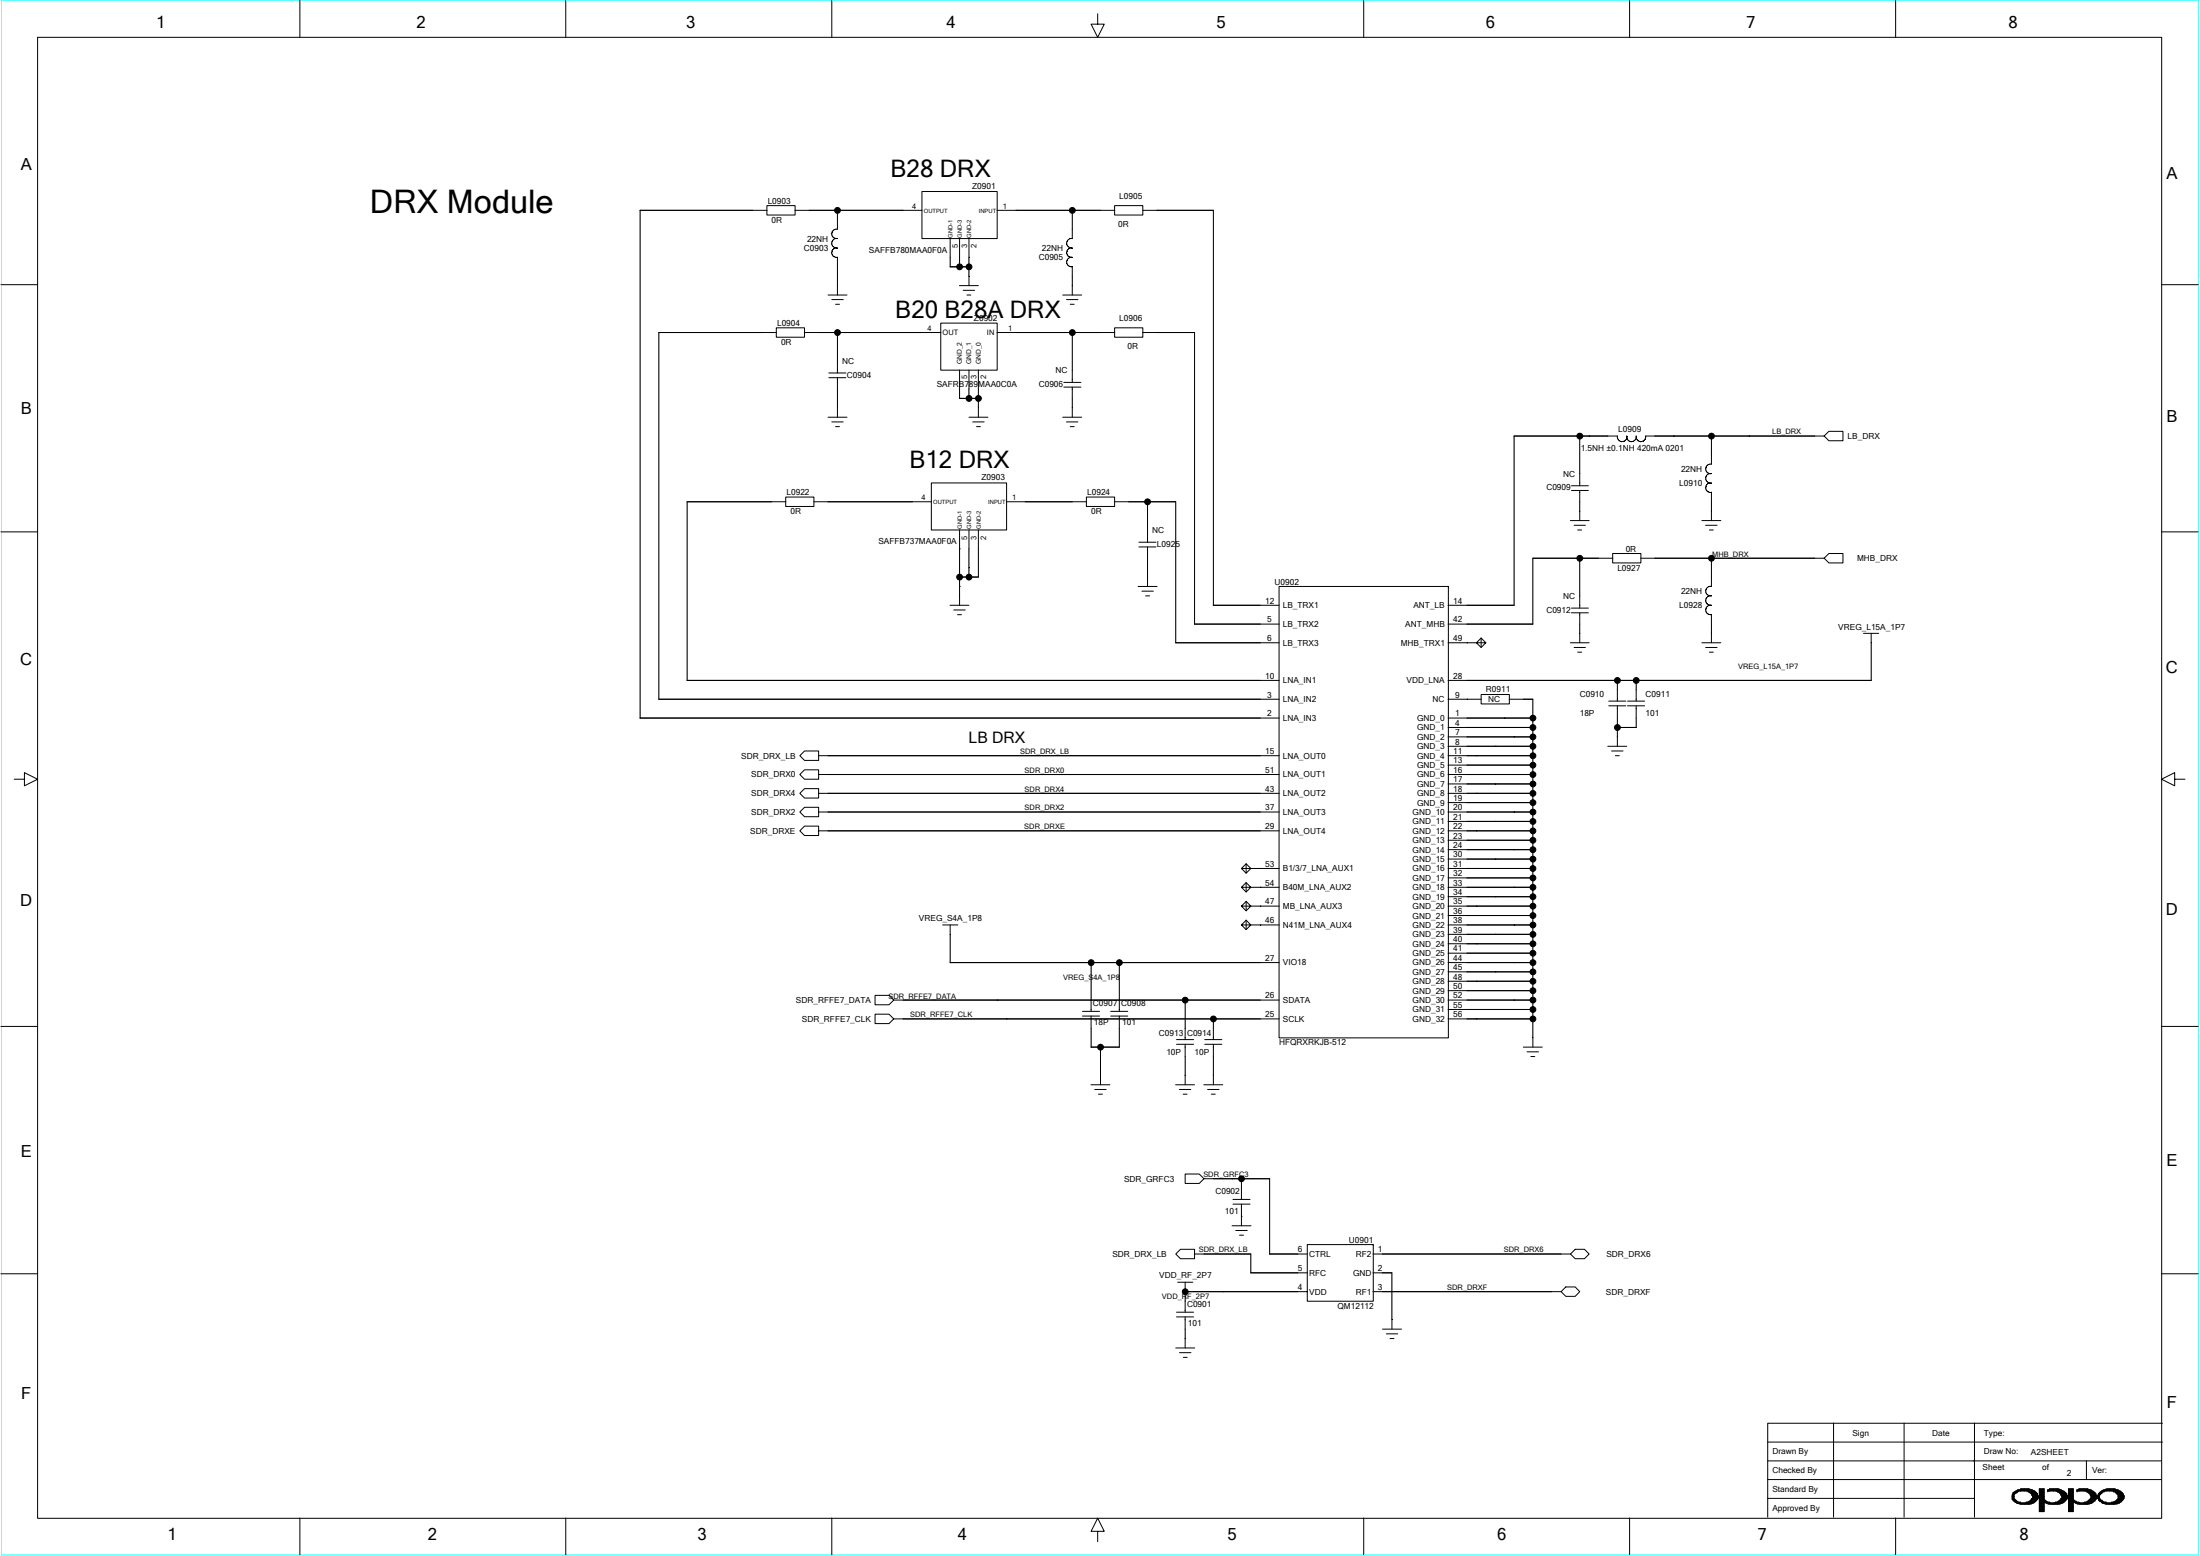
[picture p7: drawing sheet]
<svg xmlns="http://www.w3.org/2000/svg" width="297mm" height="210mm" viewBox="0 0 297 210" stroke-linecap="round" stroke-linejoin="round" font-family="sans-serif">
<path d="M.1 0h296.8v209.8h-296.8z" fill="none" stroke="#0ff" stroke-width=".14"/>
<g fill="none" stroke="#000" stroke-width=".14">
<path d="M5.1 5h286.8v199.9h-286.8zM40.5 .1v4.9M76.4 .1v4.9M112.3 .1v4.9M148.2 1.9v1.4h.9l-.9 1.7-.9-1.7h.9M184.1 .1v4.9M220 .1v4.9M255.9 .1v4.9M.1 38.4h5M103.5 27.7h3.9v1.3h-3.9zM103.6 28.4h-17.2v68.5h86.3M107.3 28.4h17.2"/>
<path d="M111.8 39.8h2.6M112.3 33a.68 .68 0 0 0 .8 .5 .65 .65 0 0 0-.8 .7M112.3 34.2a.69 .69 0 0 0 .8 .5M112.9 30.9h.2M112.9 30.9a.65 .65 0 0 0-.6 .8 .65 .65 0 0 0 .8 .5 .66 .66 0 0 0-.8 .8M113.1 28.4v2.5M113.1 34.7v5.1M124.5 25.8h10.1v6.4h-10.1zM128.3 36h2.5M128.3 32.2v3.8M129.5 38.5h2.6M129.6 32.2v3.8"/>
<path d="M130 39.2h1.6M130.6 39.8h.5M130.8 32.2v6.3M134.6 28.4h15.9M143.5 39.8h2.5M144.6 34.7a.65 .65 0 0 0-.6 .8 .65 .65 0 0 0 .8 .5M144.7 34.7h.1M144.8 28.4v3.8a.64 .64 0 0 0-.8 .7 .64 .64 0 0 0 .8 .6M144.8 36v3.8M144.8 33.5a.65 .65 0 0 0-.8 .6 .65 .65 0 0 0 .8 .6M150.5 27.7h3.8v1.3h-3.8zM154.3 28.4h9.5v53.3"/>
<path d="M291.8 38.4h5M88.9 44.9h15.9M89 44.9v49.5M104.8 44.2h3.8v1.3h-3.8zM108.6 44.9h18.4M111.8 56.3h2.6M111.9 50.3h2.3M111.9 51h2.3M112.3 56.9h1.6M112.3 40.4h1.6M112.8 57.6h.5M112.8 41.1h.5"/>
<path d="M113.1 44.9v5.4M113.1 51v5.3M127 43.6h7.6v6.4h-7.6zM129.6 49.9v3.9h2.5M130.8 56.3h2.6M130.8 49.9v3.9M131.3 56.9h1.6M131.8 57.6h.6M132.1 49.9v6.4M134.6 44.9h15.9M143.5 56.3h2.5M143.6 51.6h2.3"/>
<path d="M143.6 52.2h2.3M144 56.9h1.5M144 40.4h1.5M144.5 57.6h.5M144.5 41.1h.5M144.8 44.9v6.7M144.8 52.2v4.1M150.5 44.2h3.8v1.3h-3.8zM154.3 44.9h7v39.3M213.3 58.8v6.8M218.4 58.8v.2M218.4 59a.64 .64 0 0 0 .7 .6 .64 .64 0 0 0 .5-.8v.2"/>
<path d="M218.4 58.8h-14v22.9M219.6 59a.64 .64 0 0 0 .8 .6 .64 .64 0 0 0 .5-.8v.2M231.1 58.8v3.9l-.2-.1M246.3 58.8h-24.1a.63 .63 0 0 1-.6 .8 .63 .63 0 0 1-.7-.6M246.9 58.2h1.9v1.3h-1.9l-.6-.7zM.1 71.8h5M106.1 67.1h3.8v1.2h-3.8zM106.1 67.7h-13.4l.1 24.1M109.9 67.7h15.9M125.7 65.2h10.2v6.3h-10.2zM129.5 77.9h2.6M129.6 71.5v10.2"/>
<path d="M130.8 71.5v6.4M132.1 71.5v6.4M135.9 67.7h10.8M146.7 67.1h3.8v1.2h-3.8zM150.5 67.7h8.2v19.1M153.7 79.1h2.5M153.8 73.2h2.3M153.8 73.8h2.3M154.2 79.8h1.5M154.9 67.7v5.5M154.9 73.8v5.3M172.7 79.1h22.9v61h-22.9z"/>
<path d="M195.6 79.1h.1M212 70.3h2.6M212.2 65.6h2.3M212.2 66.2h2.3M212.5 70.9h1.6M213 71.5h.5M213.3 66.2v4.1M213.3 75.3v6.8M217.7 74.7h3.8v1.3h-3.8zM217.8 75.3h-10.8v8.9M229.8 70.3h2.5M230.3 70.9h1.5"/>
<path d="M230.3 66l.3 .4h.5v3.9M230.3 64.7a.64 .64 0 0 0 .8 .5h-.2M230.3 79.9a.68 .68 0 0 0 .8 .5 .65 .65 0 0 0-.8 .7 .65 .65 0 0 0 .8 .6 .66 .66 0 0 0-.8 .8M230.8 71.5h.5M230.9 65.2a.64 .64 0 0 0-.6 .8M230.9 62.6a.64 .64 0 0 0-.6 .8 .64 .64 0 0 0 .8 .5h-.2M230.9 63.9a.64 .64 0 0 0-.6 .8M231.1 75.3v3.9a.63 .63 0 0 0-.8 .7M246.3 75.3h-24.8M246.9 74.7h1.9v1.3h-1.9l-.6-.7zM291.8 71.8h5M88.9 94.4h83.8"/>
<path d="M92.7 91.8h80M128.3 81.7h2.5M128.8 82.3h1.5M129.3 83h.5M154.7 80.4h.5M158.7 86.7h14M161.3 84.2h11.4M163.8 81.7h8.9M195.5 86.7h5.1l-.6 .7-.7-.7 .7-.6 .6 .6M195.5 94.4h4.5M195.5 81.7h8.9M195.5 98.2h11.5"/>
<path d="M195.5 96.9h11.5M195.5 99.4h11.5M195.5 91.8h57.1M195.5 84.2h11.5M200 93.7h3.8v1.3h-3.8zM200 86.1v1.3M203.8 94.4h3.2v46.9M212 86.7h2.6M212.2 82.1h2.3M212.2 82.7h2.3M212.5 87.4h1.6M213 88h.5"/>
<path d="M213.3 82.7v4M217.2 95.2h2.3M217.2 94.6h2.3M218.4 98.2h2.5M218.4 91.8v2.8M218.4 95.2v5.5M219.7 95.2h2.4M219.7 94.6h2.4M220.9 91.8v2.8M220.9 95.2v3M229.8 86.7h2.5M230.3 87.4h1.5"/>
<path d="M230.3 82.4a.69 .69 0 0 0 .8 .6M230.8 88h.5M231.1 82.9v3.8M251.6 85.5h2.1M252.6 85.5v6.3M1.9 105.2h1.4v-.9l1.8 .9-1.8 .8v-.8M108.6 108.9h1.9v1.3h-1.9l-.6-.6zM108.6 111.5h1.9v1.3h-1.9l-.6-.7zM108.6 106.4h1.9v1.3h-1.9l-.6-.6zM108.6 103.9h1.9v1.3h-1.9l-.6-.7zM108.6 101.3h1.9v1.3h-1.9l-.6-.6zM110.5 102h62.2"/>
<path d="M110.5 109.6h62.2M110.5 112.1h62.2M110.5 107.1h62.2M110.5 104.5h62.2M167.6 117.2l.7-.6 .6 .6-.6 .6-.7-.6h5.1M167.6 119.7l.7-.6 .6 .6-.6 .7-.7-.7h5.1M168.3 116.5v1.3M168.3 119.1v1.3M195.5 100.7h11.5M195.5 102h11.5M195.5 109.6h11.5M195.5 112.1h11.5"/>
<path d="M195.5 107.1h11.5M195.5 104.5h11.5M195.5 103.3h11.5M195.5 105.8h11.5M195.5 108.3h11.5M195.5 110.8h11.5M195.5 113.4h11.5M195.5 114.7h11.5M195.5 115.9h11.5M195.5 117.2h11.5M195.5 118.5h11.5M195.5 119.7h11.5"/>
<path d="M217.1 100.7h2.5M217.6 101.3h1.5M218.1 102h.5M293.6 105.2v-.9l-1.8 .9 1.8 .8v-.8h1.4M.1 138.5h5M118.1 134.3h1.9l.7 .7-.7 .6h-1.9zM118.1 136.9h1.9l.7 .6-.7 .6h-1.9zM120.6 135h52.1M120.6 137.5h52.1M127.3 124.8h2M128.3 129.9h44.4M128.3 124.8v5.1"/>
<path d="M146.2 137.1h2.3M146.2 136.5h2.3M147.3 129.9v6.6M147.3 137.1v4.2M150 137.1h2.3M150 136.5h2.3M151.1 129.9v6.6M151.1 137.1v4.2M160 135v5.3M163.8 137.5v2.8M167.6 122.3l.7-.7 .6 .7-.6 .6-.7-.6h5.1M167.6 124.8l.7-.6 .6 .6-.6 .7-.7-.7h5.1"/>
<path d="M168.3 121.6v1.3M168.3 124.2v1.3M195.5 135h11.5M195.5 137.5h11.5M195.5 124.8h11.5M195.5 121h11.5M195.5 122.3h11.5M195.5 123.5h11.5M195.5 126.1h11.5M195.5 127.4h11.5M195.5 128.6h11.5M195.5 129.9h11.5"/>
<path d="M195.5 131.1h11.5M195.5 132.4h11.5M195.5 133.7h11.5M195.5 136.2h11.5M291.8 138.5h5M147.3 141.3h3.8M147.3 146.4h2.6M147.8 147h1.5M148.3 147.7h.5M148.6 141.3v5.1M158.7 146.4h2.6M158.9 140.9h2.3"/>
<path d="M158.9 140.3h2.3M159.2 147h1.6M159.7 147.7h.6M160 158.4h1.9l.7 .7-.7 .6h-1.9zM160 140.9v5.5M162.5 159.1h8.9v10.1M162.5 146.4h2.6M162.7 140.9h2.3M162.7 140.3h2.3M163 147h1.6M163.6 147.7h.5M163.8 140.9v5.5"/>
<path d="M167.6 159.1v2.8M205.7 141.3h2.5M206.2 141.9h1.5M206.7 142.6h.5M.1 171.9h5M158.9 177.7h2.3M158.9 177.1h2.3M159 173h2.1M159.4 168.6h1.9v1.3h-1.9l-.7-.7zM160 174.3h16.5M160 177.7v4.2M160 173v4.1"/>
<path d="M161.3 169.2h7.6v2.6h7.6M166.3 165.4h2.6M166.5 162.5h2.3M166.5 161.9h2.3M166.9 166.1h1.5M167.4 166.7h.5M167.6 162.5v2.9M171.4 169.2h5.1M176.5 168h8.9v7.6h-8.9zM185.4 174.3h25.4M185.4 169.2h26.7M185.4 171.8h2.5v7.6"/>
<path d="M185.4 168h.1M186.7 179.4h2.5M211.4 173.7h1.3l.6 .6-.6 .6h-1.3l-.6-.6zM212.7 168.6h1.2l.7 .6-.7 .7h-1.2l-.7-.7zM291.8 171.9h5M158.7 181.9h2.6M159.3 182.5h1.5M159.8 183.2h.5M187.2 180h1.5M187.7 180.6h.5M238.7 194.6h53.3M247.6 192v12.7"/>
<path d="M257.1 192v12.7M266.6 192v12.7M281.7 197.1v2.6M291.8 199.7h-53.1M291.8 197.1h-53.1M292 192.1h-53.3v12.6M40.5 204.9v4.9M76.4 204.9v4.9M112.3 204.9v4.9M148.2 206.7h.9l-.9-1.8-.9 1.8h.9v1.3M184.1 204.9v4.9M220 204.9v4.9"/>
<path d="M238.7 202.2h27.9M255.9 204.9v4.9M271.7 201.7h.2M271.7 201.8h.2M271.7 202h.2M271.7 202.1h.2M271.7 202.2h.2M271.7 202.3h.4v.3M271.8 202.5h.4v.2M271.8 201.4l.6-.3 .5-.2h1.1l.1 .2h.4v.1h.2v.1l.3 .1v.2h.1v.2h.1v.4h-.1a1.41 1.41 0 0 1-1.6 .8 2.59 2.59 0 0 1-1.4-.3l-.2-.2-.2-.2v-.5zM271.9 202.2v.4h.4M271.9 201.4v.3"/>
<path d="M272.1 202.7h.4M272.2 201.2v.3M272.2 201.4h.1l.3-.2h1.1l.6 .4v.2h.2v.4h-.2v.1l-.2 .2v.1l-.5 .1-.2 .1h-.6v-.1h-.2l-.7-.4v-.6zM272.3 202.8h2.3M272.3 202.6v.3M272.3 201.4h-.5v1.1M272.4 202.7v.2M272.5 201.3h-.4v.3h-.3M272.6 201.1v.1M272.6 202.7v.2M272.7 201.1v.1M272.7 202.7v.3"/>
<path d="M272.8 202.7v.3M272.8 201.2h-.5v.3M272.9 203h1.1M272.9 200.9v.3M272.9 202.8v.2M273.1 200.9v.3M273.1 202.8v.2M273.2 200.9v.3M273.2 202.8v.2M273.3 200.9v.3M273.3 202.8v.2M273.4 200.9v.3"/>
<path d="M273.4 202.8v.2M273.6 201.2h1M273.6 200.9v.3M273.6 202.7v.3M273.7 200.9v.3M273.7 202.7v.3M273.8 201.3h.9M273.8 200.9v.4M274 200.9v.4M274 202.6v.4M274 200.9h-1.2v.3M274.1 201.4h.9"/>
<path d="M274.1 200.9v.6M274.2 202.3h.9M274.2 201.1v.4M274.3 201.6h.8M274.3 201.7h.8M274.3 201.8h.8M274.3 201.1v.6M274.4 201.1h-2v.2M274.5 202h.7M274.5 201.2v1.7M274.6 201.2v1.5M274.7 201.2v1.5h-.9v.3"/>
<path d="M274.8 201.3l.1 1.3h-.8v.4M275 201.4v1.1M275 202.5h-.8v.5M275.1 201.6v.8M275.1 202.2h-.8v.7M275.2 202v.1h-.7M275.3 200.9h.7M275.4 201.1h.6M275.4 201.2h.6M275.4 201.3h.6M275.4 201.4h.6M275.4 201.6h.6"/>
<path d="M275.4 201.7h.6M275.4 201.8h.6M275.4 202h.6M275.4 202.7h1v.2M275.4 202.8h.6M275.4 202.6h.9M275.4 203h.6M275.4 203.1h.6M275.4 203.2h.6M275.4 203.3h.6M275.4 203.5h.6M275.4 203.6h.6"/>
<path d="M275.4 202.1h.6M275.4 202.2h.6M275.4 202.3h.6M275.4 202.5h.7M275.4 203.7h.6M275.4 204h.6M275.4 203.9h.6M275.4 200.9v3.1M275.5 200.9v3.1M275.6 200.9v3.1M275.7 200.9v3.1M275.9 200.9v3.1"/>
<path d="M276 200.9v3.1M276.1 202.5v.2M276.2 202.8h2.3M276.2 202.6v.3M276.5 201v.3v-.1h1.1l.2 .1h.2l.3 .5h.1v.4h-.1v.1l-.3 .2v.1l-.5 .1-.1 .1h-.6v-.1h-.4v-.1h-.2l-.2-.3M276.5 201.2h.3M276.5 202.7v.2M276.6 201.1v.1M276.6 202.7v.3M276.8 201.2v-.3h1.1v.4M276.8 202.7v.3M276.9 203h1"/>
<path d="M276.9 200.9v.3M276.9 202.8v.2M277 200.9v.3M277 202.8v.2M277.1 200.9v.3M277.1 202.8v.2M277.3 200.9v.3M277.3 202.8v.2M277.4 200.9v.3M277.4 202.8v.2M277.5 201.2h1v1.5M277.5 200.9v.3"/>
<path d="M277.5 202.7v.3M277.6 200.9v.3M277.6 202.7v.3M277.8 201.3h.9M277.8 200.9v.4M277.9 202.6v.4M278 201.4h.9M278 200.9v.6M278.1 202.3h1M278.1 201.1v.4M278.3 201.6h.8l-.1 .8M278.3 201.7h.8"/>
<path d="M278.3 201.8h.8M278.3 201.1v.6M278.3 201.1h-1.8l.3-.2h1.2v.2h.3l.5 .2v.1l.2 .2v.2h.2v.4h-.2v.1l-.3 .4-.6 .3h-1.6l-.5-.4M278.4 202h.8M278.4 202.1h.8M278.4 201.2v1.7M278.7 201.2v1.5M278.7 202.7h-.9v.3M278.8 201.3v1.3M278.8 202.6h-.8v.4M278.9 201.4v1.1M278.9 202.5h-.8v.5"/>
<path d="M279.1 202.2h-.8v.7M279.2 202v.1M279.3 201.1h.6M279.3 201.2h.6M279.3 201.3h.6M279.3 201.4h.6M279.3 201.6h.6M279.3 201.7h.6M279.3 201.8h.6M279.3 202h.6M279.3 202.8h.6M279.3 202.6h.9v.1"/>
<path d="M279.3 202.7h1M279.3 203h.6M279.3 203.1h.6M279.3 203.2h.6M279.3 203.3h.6M279.3 203.5h.6M279.3 203.6h.6M279.3 202.1h.6M279.3 202.2h.6M279.3 202.3h.6M279.3 202.5h.8v.2M279.3 203.7h.6"/>
<path d="M279.3 204h.6M279.3 203.9h.6M279.4 200.9v3.1M279.5 200.9v3.1M279.7 200.9v3.1M279.8 200.9v3.1M279.9 200.9v3.1M279.9 200.9h-.6v3.1M280.2 202.8h2.3M280.3 202.6v.3M280.4 201.2h.3M280.4 201v.3v-.1h1.2a1 1 0 0 1 .6 .6h.1v.4h-.1v.1l-.2 .2v.1l-.5 .1-.2 .1-1-.1v-.1l-.4-.1v-.2"/>
<path d="M280.4 202.7v.2M280.6 201.1v.1M280.6 202.7v.3M280.7 202.7v.3M280.8 203h1.1M280.8 200.9v.3M280.8 202.8v.2M280.9 200.9v.3M280.9 202.8v.2M281.1 200.9v.3M281.1 202.8v.2M281.2 200.9v.3"/>
<path d="M281.2 202.8v.2M281.3 200.9v.3M281.3 202.8v.2M281.4 201.2h1.1M281.5 200.9v.3M281.5 202.7v.3M281.6 200.9v.3M281.6 202.7v.3M281.7 201.3h.9M281.7 200.9v.3M281.8 200.9v.4M281.8 202.6v.4"/>
<path d="M281.9 200.9h-1.2v.3M282 201.4h.9l-.1 1.2M282 201.1v.4M282.1 201.1v.4M282.2 201.7h.8M282.2 202.2h.9M282.3 201.8h.8M282.3 202h.8M282.3 202.1h.8M282.3 201.1v1.8M282.5 201.2v1.5M282.6 201.2v1.5"/>
<path d="M282.6 202.7h-.9v.3M282.7 201.3v1.3h-.7v.4M282.9 202.5h-.8v.5M283 201.7v.7M283 201.6h-.8v-.5h-1.8l.3-.2h1.3v.2h.3l.7 .5 .1 .2v.4h-.1a1.57 1.57 0 0 1-1.9 .8h-.7v-.2l-.5-.1v-.1M283 202.3h-.8v.6M283.2 201.8h.3M283.2 202h.3M283.2 202.1h.3v.5M283.2 202.2h.3M283.3 201.7h.3M283.3 202.3h.3v.3"/>
<path d="M283.5 202.5h.2M283.6 202.6h.3M283.6 201.6h.1v-.2h.1v-.1l.3-.1h1.3l.2 .1v.1h.1v.2h.2v.1h.1v.5l-.6 .5h-.3l-.1 .1h-.5l-.2-.1-.5-.1-.3-.4v-.5h.1zM283.6 201.3v.4M283.6 201.6h-.3v.9M283.7 201.2h.3v-.1h.3v-.2h1.3v.2h.4v.1h.3v.1a.63 .63 0 0 1 .3 1v.2l-.5 .2v.1a3.4 3.4 0 0 1-2.1 0l-.5-.2-.2-.3a.63 .63 0 0 1 .4-1zM283.7 202.5v.2h.4v.2M283.8 202.8h2.3M283.8 202.5v.4M283.9 201.4h-.4v.4M284 201.1v.2M284 202.6v.3"/>
<path d="M284.1 201.3h-.4v.3M284.2 201.1v.1M284.2 202.7v.3M284.3 200.9v.3M284.3 202.7v.3M284.4 201.2h-.6v.3M284.5 203h1M284.5 202.8v.2M284.6 200.9v.3M284.6 202.8v.2M284.7 200.9v.3M284.7 202.8v.2"/>
<path d="M284.9 200.9v.3M284.9 202.8v.2M285 200.9v.3M285 202.8v.2M285.1 201.2h1v1.7M285.1 200.9v.3M285.1 202.7v.3M285.2 200.9v.3M285.2 202.7v.3M285.4 201.3h.9M285.4 200.9v.4M285.5 200.9v.4"/>
<path d="M285.5 202.6v.4M285.5 200.9h-1v.3M285.6 201.4h.9M285.6 200.9v.4M285.7 201.1v.4M285.9 201.6h.8l-.1 .8M285.9 201.7h.8M285.9 201.1v.6M285.9 201.1h-1.8v.2M286 201.8h.8v.4M286 202h.8M286 202.1h.8"/>
<path d="M286 202.2h.8M286 201.1v1.8M286.3 201.2v1.5h-.9v.3M286.4 201.3v1.4M286.4 202.6h-.8v.4M286.5 201.4v1.1M286.5 202.5h-.8v.5M286.7 202.3h-.8v.7"/>
<circle cx="113.1" cy="28.4" r=".39"/>
<circle cx="129.6" cy="36" r=".39"/>
<circle cx="130.8" cy="36" r=".39"/>
<circle cx="144.8" cy="28.4" r=".39"/>
<circle cx="113.1" cy="44.9" r=".39"/>
<circle cx="130.8" cy="53.8" r=".39"/>
<circle cx="132.1" cy="53.8" r=".39"/>
<circle cx="144.8" cy="44.9" r=".39"/>
<circle cx="213.3" cy="58.9" r=".39"/>
<circle cx="231.1" cy="58.9" r=".39"/>
<circle cx="129.6" cy="77.9" r=".39"/>
<circle cx="130.8" cy="77.9" r=".39"/>
<circle cx="154.9" cy="67.7" r=".39"/>
<circle cx="213.3" cy="75.3" r=".39"/>
<circle cx="231.1" cy="75.3" r=".39"/>
<circle cx="207" cy="96.9" r=".39"/>
<circle cx="207" cy="98.2" r=".39"/>
<circle cx="207" cy="99.4" r=".39"/>
<circle cx="218.4" cy="91.8" r=".39"/>
<circle cx="218.4" cy="98.2" r=".39"/>
<circle cx="220.9" cy="91.8" r=".39"/>
<circle cx="207" cy="114.7" r=".39"/>
<circle cx="207" cy="108.3" r=".39"/>
<circle cx="207" cy="119.7" r=".39"/>
<circle cx="207" cy="118.5" r=".39"/>
<circle cx="207" cy="112.1" r=".39"/>
<circle cx="207" cy="100.7" r=".39"/>
<circle cx="207" cy="115.9" r=".39"/>
<circle cx="207" cy="110.9" r=".39"/>
<circle cx="207" cy="107.1" r=".39"/>
<circle cx="207" cy="105.8" r=".39"/>
<circle cx="207" cy="113.4" r=".39"/>
<circle cx="207" cy="117.2" r=".39"/>
<circle cx="207" cy="102" r=".39"/>
<circle cx="207" cy="109.6" r=".39"/>
<circle cx="207" cy="104.5" r=".39"/>
<circle cx="207" cy="103.3" r=".39"/>
<circle cx="147.3" cy="129.9" r=".39"/>
<circle cx="151.1" cy="129.9" r=".39"/>
<circle cx="160" cy="135" r=".39"/>
<circle cx="163.8" cy="137.5" r=".39"/>
<circle cx="207" cy="129.9" r=".39"/>
<circle cx="207" cy="136.2" r=".39"/>
<circle cx="207" cy="131.2" r=".39"/>
<circle cx="207" cy="128.6" r=".39"/>
<circle cx="207" cy="122.3" r=".39"/>
<circle cx="207" cy="124.8" r=".39"/>
<circle cx="207" cy="127.4" r=".39"/>
<circle cx="207" cy="133.7" r=".39"/>
<circle cx="207" cy="132.4" r=".39"/>
<circle cx="207" cy="126.1" r=".39"/>
<circle cx="207" cy="123.6" r=".39"/>
<circle cx="207" cy="137.5" r=".39"/>
<circle cx="207" cy="135" r=".39"/>
<circle cx="207" cy="121" r=".39"/>
<circle cx="148.6" cy="141.3" r=".39"/>
<circle cx="167.6" cy="159.1" r=".39"/>
<circle cx="160" cy="174.3" r=".39"/>
</g>
<g fill="#000">
<path d="M113.1 28.4v1.3zM128.3 34.7v1.3zM128.3 36h1.3zM129.6 34.7v1.3zM129.6 36h1.2zM130.8 34.7v1.3zM130.8 36v1.3zM144.8 37.3v1.2zM129.6 52.5v1.3zM129.6 53.8h1.2zM130.8 52.5v1.3zM130.8 53.8h1.3z"/>
<path d="M132.1 53.8v1.2zM132.1 52.5v1.3zM144.8 53.8v1.2zM144.8 44.9h1.2zM213.3 58.8h1.3zM129.6 79.1v1.3zM129.6 77.9v1.2zM129.6 77.9h1.2zM130.8 76.6v1.3zM130.8 77.9h1.3zM213.3 67.7v1.3zM231.1 67.7v1.3z"/>
<path d="M205.7 94.4h1.3zM207 99.4v1.3zM207 98.2v1.2zM207 96.9v1.3zM213.3 84.2v1.3zM218.4 98.2v1.2zM218.4 96.9v1.3zM218.4 91.8v1.3zM220.9 96.9v1.3zM220.9 91.8v1.3zM231.1 84.2v1.3zM198.1 102h1.2z"/>
<path d="M198.1 107.1h1.2zM198.1 112.1h1.2zM198.1 117.2h1.2zM207 119.7v1.3zM207 118.5v1.2zM207 117.2v1.3zM207 115.9v1.3zM207 114.7v1.2zM207 113.4v1.3zM207 112.1v1.3zM207 110.8v1.3zM207 109.6v1.2z"/>
<path d="M207 108.3v1.3zM207 107.1v1.2zM207 105.8v1.3zM207 104.5v1.3zM207 103.3v1.2zM207 102v1.3zM207 100.7v1.3zM163.8 137.5v1.3zM198.1 122.3h1.2zM198.1 127.4h1.2zM198.1 132.4h1.2zM198.1 137.5h1.2z"/>
<path d="M207 136.2v1.3zM207 135v1.2zM207 133.7v1.3zM207 132.4v1.3zM207 131.1v1.3zM207 129.9v1.2zM207 128.6v1.3zM207 127.4v1.2zM207 126.1v1.3zM207 124.8v1.3zM207 123.5v1.3zM207 122.3v1.2z"/>
<path d="M207 121v1.3zM147.3 141.3h1.3zM166.3 159.1h1.3zM167.6 159.1v1.2zM160 179.4v1.2zM160 174.3v1.3zM186.7 171.8h1.2z"/>
</g>
<g fill="#000">
<circle cx="113.1" cy="28.4" r=".4"/>
<circle cx="129.6" cy="36" r=".4"/>
<circle cx="130.8" cy="36" r=".4"/>
<circle cx="144.8" cy="28.4" r=".4"/>
<circle cx="113.1" cy="44.9" r=".4"/>
<circle cx="130.8" cy="53.8" r=".4"/>
<circle cx="132.1" cy="53.8" r=".4"/>
<circle cx="144.8" cy="44.9" r=".4"/>
<circle cx="213.3" cy="58.8" r=".4"/>
<circle cx="231.1" cy="58.8" r=".4"/>
<circle cx="129.6" cy="77.9" r=".4"/>
<circle cx="130.8" cy="77.9" r=".4"/>
<circle cx="154.9" cy="67.7" r=".4"/>
<circle cx="213.3" cy="75.3" r=".4"/>
<circle cx="231.1" cy="75.3" r=".4"/>
<circle cx="207" cy="98.2" r=".4"/>
<circle cx="207" cy="96.9" r=".4"/>
<circle cx="207" cy="99.4" r=".4"/>
<circle cx="218.4" cy="98.2" r=".4"/>
<circle cx="218.4" cy="91.8" r=".4"/>
<circle cx="220.9" cy="91.8" r=".4"/>
<circle cx="207" cy="105.8" r=".4"/>
<circle cx="207" cy="102" r=".4"/>
<circle cx="207" cy="118.5" r=".4"/>
<circle cx="207" cy="117.2" r=".4"/>
<circle cx="207" cy="112.1" r=".4"/>
<circle cx="207" cy="109.6" r=".4"/>
<circle cx="207" cy="119.7" r=".4"/>
<circle cx="207" cy="115.9" r=".4"/>
<circle cx="207" cy="114.7" r=".4"/>
<circle cx="207" cy="113.4" r=".4"/>
<circle cx="207" cy="110.8" r=".4"/>
<circle cx="207" cy="104.5" r=".4"/>
<circle cx="207" cy="100.7" r=".4"/>
<circle cx="207" cy="108.3" r=".4"/>
<circle cx="207" cy="103.3" r=".4"/>
<circle cx="207" cy="107.1" r=".4"/>
<circle cx="147.3" cy="129.9" r=".4"/>
<circle cx="151.1" cy="129.9" r=".4"/>
<circle cx="160" cy="135" r=".4"/>
<circle cx="163.8" cy="137.5" r=".4"/>
<circle cx="207" cy="129.9" r=".4"/>
<circle cx="207" cy="128.6" r=".4"/>
<circle cx="207" cy="137.5" r=".4"/>
<circle cx="207" cy="135" r=".4"/>
<circle cx="207" cy="133.7" r=".4"/>
<circle cx="207" cy="127.4" r=".4"/>
<circle cx="207" cy="136.2" r=".4"/>
<circle cx="207" cy="131.1" r=".4"/>
<circle cx="207" cy="123.5" r=".4"/>
<circle cx="207" cy="126.1" r=".4"/>
<circle cx="207" cy="124.8" r=".4"/>
<circle cx="207" cy="132.4" r=".4"/>
<circle cx="207" cy="122.3" r=".4"/>
<circle cx="207" cy="121" r=".4"/>
<circle cx="148.6" cy="141.3" r=".4"/>
<circle cx="167.6" cy="159.1" r=".4"/>
<circle cx="160" cy="174.3" r=".4"/>
</g>
<text font-size="4.4" x="49.9" y="28.7">DRX Module</text>
<g font-size="3.3">
<text x="120.2" y="23.9">B28 DRX</text>
<text x="120.9" y="42.9">B20 B28A DRX</text>
<text x="122.8" y="63.2">B12 DRX</text>
</g>
<g font-size="2.2">
<text x="21.1" y="3.8">1</text>
<text x="56.2" y="3.8">2</text>
<text x="92.7" y="3.8">3</text>
<text x="127.8" y="3.8">4</text>
<text x="164.2" y="3.8">5</text>
<text x="200.6" y="3.8">6</text>
<text x="235.8" y="3.8">7</text>
<text x="271.2" y="3.8">8</text>
<text x="2.8" y="23">A</text>
<text x="292.5" y="24.1">A</text>
<text x="2.8" y="55.8">B</text>
<text x="292.5" y="57">B</text>
<text x="2.7" y="89.7">C</text>
<text x="292.4" y="90.8">C</text>
<text x="2.7" y="122.3">D</text>
<text x="292.4" y="123.5">D</text>
<text x="2.8" y="156.2">E</text>
<text x="292.5" y="157.3">E</text>
<text x="2.9" y="188.8">F</text>
<text x="292.6" y="189.9">F</text>
<text x="22.6" y="207.8">1</text>
<text x="57.8" y="207.8">2</text>
<text x="94.2" y="207.8">3</text>
<text x="129.3" y="207.8">4</text>
<text x="165.7" y="207.8">5</text>
<text x="202.2" y="207.8">6</text>
<text x="237.3" y="207.8">7</text>
<text x="272.7" y="207.8">8</text>
</g>
<text font-size="2.1" x="130.8" y="100.3">LB DRX</text>
<g font-size="1.1">
<text x="103.6" y="27.5">L0903</text>
<text x="131.3" y="25.5">Z0901</text>
<text x="151.1" y="26.9">L0905</text>
<text x="104.2" y="30.1">0R</text>
<text x="108.5" y="33.9">C0903</text>
<text x="109" y="32.6">22NH</text>
<text x="117.3" y="34.1">SAFFB780MAA0F0A</text>
<text x="140.2" y="35.1">C0905</text>
<text x="140.7" y="33.9">22NH</text>
<text x="151" y="30.7">0R</text>
<text x="104.9" y="44">L0904</text>
<text x="105.4" y="46.5">0R</text>
<text x="131.5" y="43.3">Z0902</text>
<text x="151.1" y="43.4">L0906</text>
<text x="152.2" y="47.2">0R</text>
<text x="113.7" y="49.1">NC</text>
<text x="114.3" y="51">C0904</text>
<text x="126.5" y="52.2">SAFRB789MAA0C0A</text>
<text x="140.2" y="52.2">C0906</text>
<text x="142.5" y="50.4">NC</text>
<text x="218.5" y="58.3">L0909</text>
<text x="249.5" y="59.2">LB_DRX</text>
<text x="132.5" y="64.8">Z0903</text>
<text x="211.1" y="64.3">NC</text>
<text x="213.4" y="60.8">1.5NH ±0.1NH 420mA 0201</text>
<text x="226.7" y="65.6">L0910</text>
<text x="227" y="63.7">22NH</text>
<text x="106.2" y="66.8">L0922</text>
<text x="106.7" y="69.4">0R</text>
<text x="146.8" y="66.8">L0924</text>
<text x="147.3" y="69.4">0R</text>
<text x="155.6" y="71.9">NC</text>
<text x="208.8" y="66.2">C0909</text>
<text x="118.6" y="73.4">SAFFB737MAA0F0A</text>
<text x="156.2" y="73.8">L0925</text>
<text x="218.4" y="77">L0927</text>
<text x="219.5" y="74.4">0R</text>
<text x="250.7" y="75.7">MHB_DRX</text>
<text x="170.8" y="81.4">12</text>
<text x="171.1" y="84">5</text>
<text x="172.1" y="78.9">U0902</text>
<text x="173.2" y="82.1">LB_TRX1</text>
<text x="190.8" y="82.1">ANT_LB</text>
<text x="196.2" y="84">42</text>
<text x="196.2" y="81.4">14</text>
<text x="208.8" y="82.7">C0912</text>
<text x="211.1" y="80.8">NC</text>
<text x="226.7" y="82.1">L0928</text>
<text x="227" y="80.2">22NH</text>
<text x="171.1" y="86.5">6</text>
<text x="173.2" y="84.6">LB_TRX2</text>
<text x="173.2" y="87.1">LB_TRX3</text>
<text x="189.1" y="87.1">MHB_TRX1</text>
<text x="189.7" y="84.6">ANT_MHB</text>
<text x="196.2" y="86.5">49</text>
<text x="248.2" y="85">VREG_L15A_1P7</text>
<text x="170.8" y="91.6">10</text>
<text x="171.1" y="94.1">3</text>
<text x="173.2" y="92.2">LNA_IN1</text>
<text x="173.2" y="94.8">LNA_IN2</text>
<text x="189.9" y="92.2">VDD_LNA</text>
<text x="193.4" y="94.8">NC</text>
<text x="196.2" y="91.6">28</text>
<text x="196.5" y="94.1">9</text>
<text x="200.6" y="93.4">R0911</text>
<text x="200.9" y="94.8">NC</text>
<text x="213.3" y="94.1">C0910</text>
<text x="222.2" y="94.1">C0911</text>
<text x="170.8" y="101.7">15</text>
<text x="171.1" y="96.7">2</text>
<text x="173.2" y="97.3">LNA_IN3</text>
<text x="191.3" y="97.3">GND_0</text>
<text x="191.3" y="98.6">GND_1</text>
<text x="191.3" y="99.8">GND_2</text>
<text x="191.3" y="101.1">GND_3</text>
<text x="196.2" y="101.7">11</text>
<text x="196.5" y="100.5">8</text>
<text x="196.5" y="99.2">7</text>
<text x="196.5" y="97.9">4</text>
<text x="196.5" y="96.7">1</text>
<text x="213.3" y="96.6">18P</text>
<text x="222.2" y="96.6">101</text>
<text x="100.1" y="102.4">SDR_DRX_LB</text>
<text x="101.4" y="107.5">SDR_DRX4</text>
<text x="101.4" y="104.9">SDR_DRX0</text>
<text x="170.8" y="106.8">43</text>
<text x="170.8" y="104.3">51</text>
<text x="173.2" y="102.4">LNA_OUT0</text>
<text x="173.2" y="104.9">LNA_OUT1</text>
<text x="173.2" y="107.5">LNA_OUT2</text>
<text x="191.3" y="102.4">GND_4</text>
<text x="191.3" y="103.7">GND_5</text>
<text x="191.3" y="104.9">GND_6</text>
<text x="191.3" y="106.2">GND_7</text>
<text x="191.3" y="107.5">GND_8</text>
<text x="196.2" y="106.8">18</text>
<text x="196.2" y="105.6">17</text>
<text x="196.2" y="104.3">16</text>
<text x="196.2" y="103">13</text>
<text x="101.3" y="112.5">SDR_DRXE</text>
<text x="101.4" y="110">SDR_DRX2</text>
<text x="170.8" y="111.9">29</text>
<text x="170.8" y="109.3">37</text>
<text x="173.2" y="110">LNA_OUT3</text>
<text x="173.2" y="112.5">LNA_OUT4</text>
<text x="190.7" y="110">GND_10</text>
<text x="190.7" y="111.2">GND_11</text>
<text x="190.7" y="112.5">GND_12</text>
<text x="190.7" y="113.8">GND_13</text>
<text x="191.3" y="108.7">GND_9</text>
<text x="196.2" y="108.1">19</text>
<text x="196.2" y="113.2">23</text>
<text x="196.2" y="111.9">22</text>
<text x="196.2" y="110.6">21</text>
<text x="196.2" y="109.3">20</text>
<text x="170.8" y="119.5">54</text>
<text x="170.8" y="117">53</text>
<text x="173.2" y="117.6">B1/3/7_LNA_AUX1</text>
<text x="190.7" y="115.1">GND_14</text>
<text x="190.7" y="116.3">GND_15</text>
<text x="190.7" y="117.6">GND_16</text>
<text x="190.7" y="118.9">GND_17</text>
<text x="196.2" y="119.5">33</text>
<text x="196.2" y="118.2">32</text>
<text x="196.2" y="117">31</text>
<text x="196.2" y="115.7">30</text>
<text x="196.2" y="114.4">24</text>
<text x="124.1" y="124.3">VREG_S4A_1P8</text>
<text x="170.8" y="124.6">46</text>
<text x="170.8" y="122">47</text>
<text x="173.2" y="120.1">B40M_LNA_AUX2</text>
<text x="173.2" y="122.7">MB_LNA_AUX3</text>
<text x="173.2" y="125.2">N41M_LNA_AUX4</text>
<text x="190.7" y="120.1">GND_18</text>
<text x="190.7" y="121.4">GND_19</text>
<text x="190.7" y="122.7">GND_20</text>
<text x="190.7" y="124">GND_21</text>
<text x="190.7" y="125.2">GND_22</text>
<text x="196.2" y="125.9">39</text>
<text x="196.2" y="124.6">38</text>
<text x="196.2" y="123.3">36</text>
<text x="196.2" y="122">35</text>
<text x="196.2" y="120.8">34</text>
<text x="170.8" y="129.7">27</text>
<text x="173.2" y="130.3">VIO18</text>
<text x="190.7" y="126.5">GND_23</text>
<text x="190.7" y="127.8">GND_24</text>
<text x="190.7" y="129">GND_25</text>
<text x="190.7" y="130.3">GND_26</text>
<text x="190.7" y="131.5">GND_27</text>
<text x="196.2" y="130.9">45</text>
<text x="196.2" y="129.7">44</text>
<text x="196.2" y="128.4">41</text>
<text x="196.2" y="127.1">40</text>
<text x="107.5" y="135.3">SDR_RFFE7_DATA</text>
<text x="108.3" y="137.9">SDR_RFFE7_CLK</text>
<text x="147.6" y="135.7">C0907 C0908</text>
<text x="170.8" y="137.3">25</text>
<text x="170.8" y="134.7">26</text>
<text x="173.2" y="135.3">SDATA</text>
<text x="173.2" y="137.9">SCLK</text>
<text x="190.7" y="132.8">GND_28</text>
<text x="190.7" y="134.1">GND_29</text>
<text x="190.7" y="135.3">GND_30</text>
<text x="190.7" y="136.6">GND_31</text>
<text x="190.7" y="137.9">GND_32</text>
<text x="196.2" y="137.3">56</text>
<text x="196.2" y="136">55</text>
<text x="196.2" y="134.7">52</text>
<text x="196.2" y="133.5">50</text>
<text x="196.2" y="132.2">48</text>
<text x="147.7" y="138.4">18P</text>
<text x="151.5" y="138.4">101</text>
<text x="156.5" y="139.8">C0913 C0914</text>
<text x="157.5" y="142.3">10P</text>
<text x="161.3" y="142.3">10P</text>
<text x="172.7" y="141.1">HFQRXRKJB-512</text>
<text x="151.8" y="159.4">SDR_GRFC3</text>
<text x="164.1" y="161.1">C0902</text>
<text x="165.4" y="163.8">101</text>
<text x="182.1" y="167.7">U0901</text>
<text x="150.2" y="169.6">SDR_DRX_LB</text>
<text x="156.5" y="172.5">VDD_RF_2P7</text>
<text x="175.2" y="171.5">5</text>
<text x="175.2" y="169">6</text>
<text x="176.8" y="169.6">CTRL</text>
<text x="176.8" y="172.1">RFC</text>
<text x="182.7" y="172.1">GND</text>
<text x="183" y="169.6">RF2</text>
<text x="186.1" y="171.5">2</text>
<text x="186.1" y="169">1</text>
<text x="216.9" y="169.6">SDR_DRX6</text>
<text x="160.3" y="176.3">C0901</text>
<text x="160.4" y="179">101</text>
<text x="175.2" y="174.1">4</text>
<text x="176.8" y="174.7">VDD</text>
<text x="180.6" y="176.6">QM12112</text>
<text x="183" y="174.7">RF1</text>
<text x="186.1" y="174.1">3</text>
<text x="216.8" y="174.7">SDR_DRXF</text>
<text x="239.3" y="196.3">Drawn By</text>
<text x="250.1" y="193.7">Sign</text>
<text x="260.9" y="193.7">Date</text>
<text x="267.9" y="193.7">Type:</text>
<text x="267.9" y="196.3">Draw No:</text>
<text x="274.2" y="196.4">A2SHEET</text>
<text x="239.3" y="198.8">Checked By</text>
<text x="239.3" y="201.3">Standard By</text>
<text x="239.3" y="203.9">Approved By</text>
<text x="267.7" y="198.3">Sheet</text>
<text x="275.7" y="198.3">of</text>
<text x="279" y="199.2">2</text>
<text x="282.5" y="198.8">Ver:</text>
</g>
<g font-size="1">
<text x="123.2" y="28.2">4</text>
<text x="135.4" y="28.2">1</text>
<text x="129.3" y="33.5" transform="rotate(-90 129.3 33.5)">5</text>
<text x="130.6" y="33.5" transform="rotate(-90 130.6 33.5)">3</text>
<text x="131.9" y="33.5" transform="rotate(-90 131.9 33.5)">2</text>
<text x="125.2" y="44.7">4</text>
<text x="127.3" y="45.2">OUT</text>
<text x="133.3" y="45.2">IN</text>
<text x="136.1" y="44.7">1</text>
<text x="130.6" y="51.2" transform="rotate(-90 130.6 51.2)">5</text>
<text x="131.9" y="51.2" transform="rotate(-90 131.9 51.2)">3</text>
<text x="133.1" y="51.2" transform="rotate(-90 133.1 51.2)">2</text>
<text x="239.3" y="58.6">LB_DRX</text>
<text x="124.4" y="67.5">4</text>
<text x="136.7" y="67.5">1</text>
<text x="130.6" y="72.9" transform="rotate(-90 130.6 72.9)">5</text>
<text x="131.9" y="72.9" transform="rotate(-90 131.9 72.9)">3</text>
<text x="133.1" y="72.9" transform="rotate(-90 133.1 72.9)">2</text>
<text x="231.2" y="75.1">MHB_DRX</text>
<text x="234.7" y="90.3">VREG_L15A_1P7</text>
<text x="137.7" y="101.8">SDR_DRX_LB</text>
<text x="138.3" y="104.3">SDR_DRX0</text>
<text x="138.3" y="106.8">SDR_DRX4</text>
<text x="138.3" y="111.9">SDR_DRXE</text>
<text x="138.3" y="109.4">SDR_DRX2</text>
<text x="120" y="134.7">SDR_RFFE7_DATA</text>
<text x="122.9" y="137.3">SDR_RFFE7_CLK</text>
<text x="143.5" y="132.2">VREG_S4A_1P8</text>
<text x="162.5" y="158.9">SDR_GRFC3</text>
<text x="161.9" y="169">SDR_DRX_LB</text>
<text x="203" y="169">SDR_DRX6</text>
<text x="156.9" y="175.4">VDD_RF_2P7</text>
<text x="195.4" y="174.1">SDR_DRXF</text>
</g>
<g font-size=".9">
<text x="129.9" y="49.1" transform="rotate(-90 129.9 49.1)">GND_2</text>
<text x="131.1" y="49.1" transform="rotate(-90 131.1 49.1)">GND_1</text>
<text x="132.4" y="49.1" transform="rotate(-90 132.4 49.1)">GND_0</text>
</g>
<g font-size=".8">
<text x="124.7" y="28.7">OUTPUT</text>
<text x="132.2" y="28.7">INPUT</text>
<text x="128.6" y="32.1" transform="rotate(-90 128.6 32.1)">GND-1</text>
<text x="129.9" y="32.1" transform="rotate(-90 129.9 32.1)">GND-3</text>
<text x="131.1" y="32.1" transform="rotate(-90 131.1 32.1)">GND-2</text>
<text x="126" y="68">OUTPUT</text>
<text x="129.9" y="71.4" transform="rotate(-90 129.9 71.4)">GND-1</text>
<text x="131.1" y="71.4" transform="rotate(-90 131.1 71.4)">GND-3</text>
<text x="132.4" y="71.4" transform="rotate(-90 132.4 71.4)">GND-2</text>
<text x="133.4" y="68">INPUT</text>
</g>
</svg>
